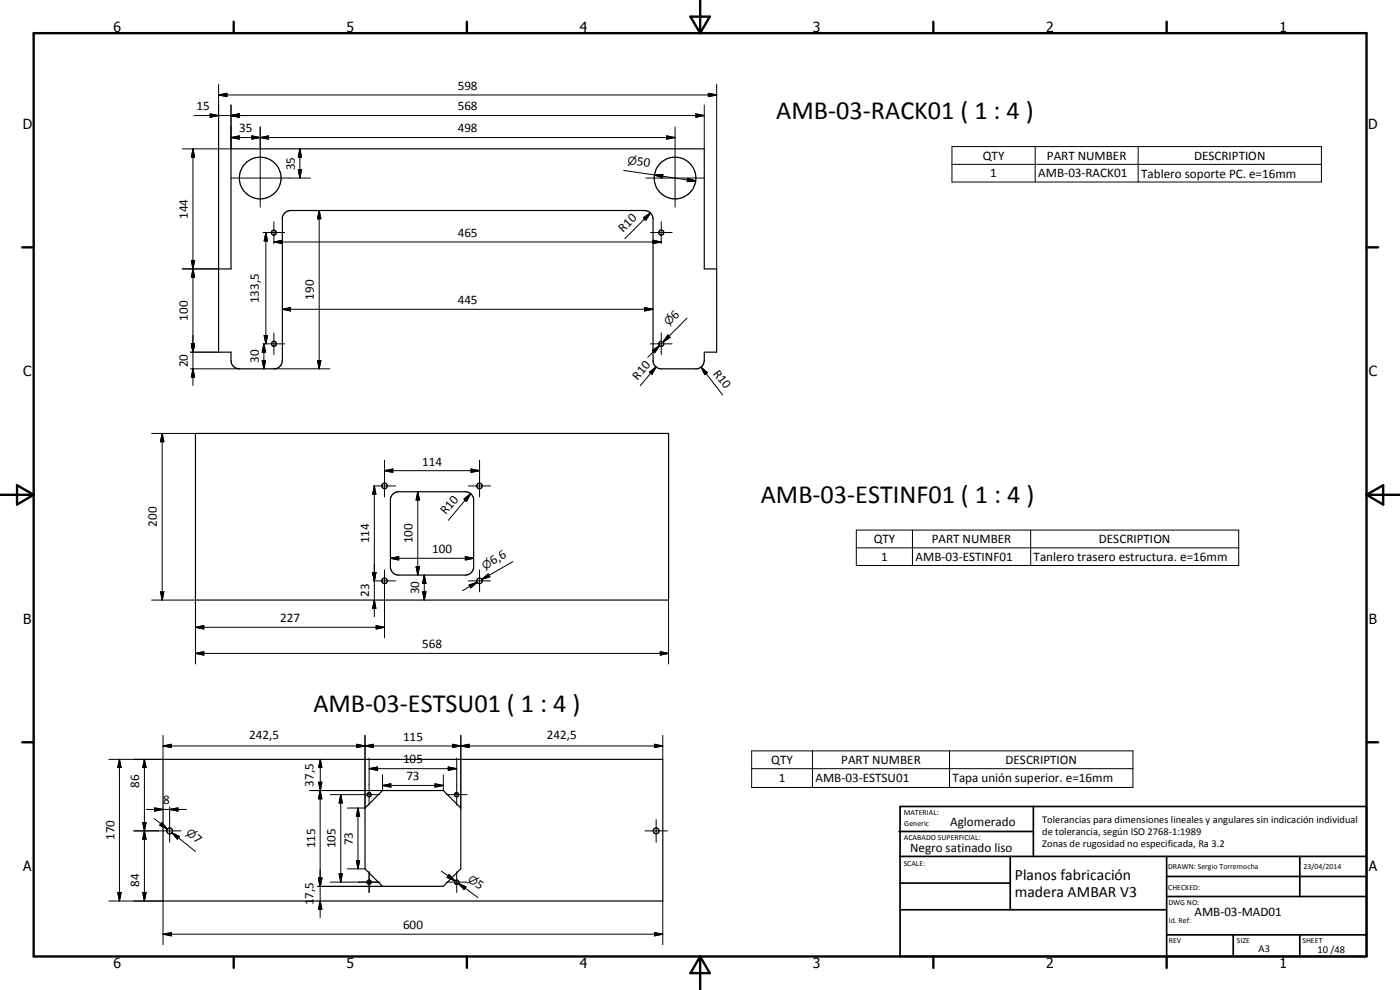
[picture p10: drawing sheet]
<svg xmlns="http://www.w3.org/2000/svg" width="420mm" height="297mm" viewBox="0 0 420 297" stroke-linecap="round" stroke-linejoin="round" font-family="sans-serif">
<g fill="none" stroke="#000" stroke-width=".35">
<path d="M69.3 44.7h142.1v36h3.7v25h-3.7v2.5a2.57 2.57 0 0 1-2.2 2.5h-11.1a2.54 2.54 0 0 1-2.1-2.2v-42.8a2.59 2.59 0 0 0-2.5-2.5h-106.3a2.58 2.58 0 0 0-2.5 2.1v42.9a2.57 2.57 0 0 1-2.1 2.5h-11.1a2.47 2.47 0 0 1-2.2-2.5v-2.5h-3.7v-25h3.7zM58.7 130h141.9v50h-141.9zM117.8 148.4l.8-.7 1.1-.2h19.9a2.47 2.47 0 0 1 2.5 2.2v20.7a2.47 2.47 0 0 1-2.5 2.2h-19.9a2.47 2.47 0 0 1-2.5-2.2v-20.7zM48.9 227.8h150v42.5h-150zM109.5 242.4l5.3-5.2h18.2l5.3 5.2v18.3l-5.3 5.2h-18.2l-5.3-5.2z"/>
<circle cx="78.1" cy="53.4" r="6.3"/>
<circle cx="202.6" cy="53.4" r="6.3"/>
<circle cx="82.2" cy="69.8" r=".75"/>
<circle cx="198.5" cy="69.8" r=".74"/>
<circle cx="82.2" cy="103.2" r=".76"/>
<circle cx="198.5" cy="103.2" r=".76"/>
<circle cx="115.4" cy="145.8" r=".83"/>
<circle cx="143.9" cy="145.8" r=".83"/>
<circle cx="115.4" cy="174.3" r=".83"/>
<circle cx="143.9" cy="174.3" r=".83"/>
<circle cx="110.8" cy="238.4" r=".63"/>
<circle cx="137" cy="238.4" r=".64"/>
<circle cx="50.9" cy="249.3" r=".87"/>
<circle cx="196.9" cy="249.3" r=".88"/>
<circle cx="110.8" cy="264.7" r=".63"/>
<circle cx="137" cy="264.7" r=".63"/>
</g>
<g fill="none" stroke="#000" stroke-width=".71">
<path d="M10.1 9.9h400v277.1h-400zM70.1 6.5v3.4M140.1 6.5v3.4M207.2 5h5.8l-2.9 4.9zM210.1 0v9.9M280.1 6.5v3.4M350.1 6.5v3.4M6.7 74.2h3.4M410.1 74.2h3.5M.1 148.5h10M5.1 145.6l5 2.9-5 2.9zM410.1 148.5h10"/>
<path d="M410.1 148.5l5-2.9v5.8zM6.7 222.7h3.4M410.1 222.7h3.5M70.1 287v3.4M140.1 287v3.4M210.1 287v10M210.1 287l2.9 5h-5.8zM280.1 287v3.4M350.1 287v3.4"/>
</g>
<g fill="none" stroke="#000" stroke-width=".51">
<path d="M269.8 249.5h40.3M270.1 242h140v45h-140zM270.1 257h140M303.2 257v16M310.1 242v15M350.1 257v30M390.1 257v12M270.1 265h33.1M270.1 273h80M350.1 269h60M350.1 263h60M350.1 280.5h60"/>
<path d="M370.1 280.5v6.5M390.1 280.5v6.5"/>
</g>
<g fill="none" stroke="#000" stroke-width=".3">
<path d="M58.2 34.7h153.2M63.1 34.2l2.5 .5-2.5 .5zM65.6 28.5l2.5-.5v1zM65.6 28.5h149.5M65.6 25.3v55.4h-10.9M69.3 34.7l2.5-.5v1zM69.3 31.5v13.2h-14.6M78.1 38.1v24M202.6 38.1v24M208.8 34.2l2.6 .5-2.6 .5zM211.4 31.5v13.2M212.6 28l2.5 .5-2.5 .5z"/>
<path d="M215.1 25.3v55.4M57.9 44.7l.5 2.5h-1zM57.9 44.7v71M69.3 41.3l2.5-.5v.9zM69.3 53.4h23.9M69.3 41.3h133.3M75.6 40.8l2.5 .5-2.5 .4zM78.1 41.3l2.5-.5v.9zM89.5 50.9h1l-.5 2.5zM90 44.7l.5 2.5h-1zM90 44.7v8.7M187.1 51.1l9.3 1.4"/>
<path d="M193.8 53.4h17.6M196.4 52.5l2.6-.1-.2 1zM196.4 52.5l12.4 1.8M200.1 40.8l2.5 .5-2.5 .4zM206.4 53.5l2.4 .8-2.6 .2zM285.7 44h110.9v10.6h-110.9zM285.7 49.3h110.9M310.7 44v10.6M341.6 44v10.6M57.4 78.1h1l-.5 2.6zM78.9 69.8h6.6M79.8 69.8l.5 2.5h-1z"/>
<path d="M79.8 69.8v33.4M82.2 72.6l2.5-.5v1zM82.2 66.5v6.5M82.2 72.6h116.2M95.8 63.2l.5 2.5h-1zM95.8 63.2v47.5M193.1 65.3l2.1-1.4-1.4 2.1zM193.5 65.7h.1M193.5 65.7l-6 5.9M195.2 69.8h6.5M195.2 63.9l-1.7 1.8M196 72.1l2.4 .5-2.4 .5z"/>
<path d="M198.4 66.5v6.5M57.9 80.7l.5 2.5h-1zM82.2 99.9v6.5M84.7 92.8l2.5-.5v1zM84.7 92.8h111.3M193.5 92.3l2.5 .5-2.5 .5zM198.4 99.9v6.5M206.2 95.4l-7.2 7.2M57.1 110.7h14.7M57.1 105.7h8.5M57.4 103.2h1l-.5 2.5zM57.9 110.7l.5 2.5h-1z"/>
<path d="M78.7 108.2h1l-.5 2.5zM78.9 103.2h6.6M79.2 103.2l.5 2.5h-1zM79.2 103.2v7.5M79.3 100.7h1l-.5 2.5zM82.2 110.7h16.8M95.3 108.2h1l-.5 2.5zM194.9 111.7l2-1.6-1.2 2.2zM195.2 103.2h6.5M195.8 105.1l2.1-1.4-1.4 2.1zM196.9 110.1l-4.8 5.6M197.9 103.7l-3.5 3.5"/>
<path d="M200.4 100.5l.7 .7-2.1 1.4zM200.7 100.9l-1.7 1.7M210.4 110.2l1.9 1.6-.8 .6zM210.4 110.2l6.5 8.3M45.5 130h13.2M48.7 130l.5 2.5h-1zM48.7 130v50M115.4 138v11.1M143.9 138v11.1M112.1 145.8h6.6M112.3 145.8l.5 2.5h-1zM112.3 145.8v39.2"/>
<path d="M115.4 141.2l2.5-.5v1zM115.4 141.2h28.5M125.4 147.5l.5 2.5h-1zM125.4 147.5v25.1M139.3 149.7l2-1.6-1.3 2.3zM139.6 150h.1M139.6 150l-5.1 6.1M140.6 145.8h6.6M141.3 148.1l-1.7 1.9M141.4 140.7l2.5 .5-2.5 .5zM257 159h114.8v10.7h-114.8zM273.8 159v10.7"/>
<path d="M309.3 159v10.7M48.2 177.5h1l-.5 2.5zM111.8 171.8h1l-.5 2.5zM112.1 174.3h6.6M115.4 171v20.4M117.2 167.5l2.5-.5v1zM117.2 167.5h24.9M124.9 170.1h1l-.5 2.5zM126.8 177.5h1l-.5 2.5zM127.3 172.6l.5 2.4h-1zM127.3 172.6v7.4M139.6 167l2.5 .5-2.5 .5z"/>
<path d="M140.6 174.3h6.6M140.8 175.5l2.4-.8-1.9 1.7zM143.2 174.7l-4.4 2.5M143.9 171v6.6M144.6 173.9l1.9-1.7 .5 .9zM146.8 172.6l-2.2 1.3M154 168.5l-9.4 5.4M257 164.4h114.8M45.5 180h13.2v19.2M58.7 196l2.5-.5v1.1zM58.7 188.2l2.5-.5v1zM58.7 196h141.9"/>
<path d="M58.7 188.2h56.7M112.3 180l.5 2.5h-1zM112.9 187.7l2.5 .5-2.5 .5zM198.2 195.5l2.4 .5-2.4 .6zM200.6 180v19.2M35.8 227.8l.6 2.5h-1.1zM35.8 227.8v42.5M43.3 227.8l.5 2.5h-1zM43.3 227.8v42.5M48.9 223.8l2.5-.5v1zM48.9 220.6v7.2h-16.2M48.9 223.8h150"/>
<path d="M92.9 237.2h17.8M95.6 234.7h1l-.5 2.5zM96.1 237.2l.5 2.5h-1zM96.1 227.8l.5 2.5h-1zM96.1 227.8v47.5M99.1 238.4h14.8M102.3 238.4l.4 2.5h-.9zM102.3 238.4v26.3M107 223.3l2.5 .5-2.5 .5zM109.5 223.8l2.5-.5v1zM109.5 220.6v17.7M109.5 238.5v3.9h-5.2"/>
<path d="M110.8 230.6l2.5-.5v1zM110.8 230.6h26.3M110.8 227.5v14.1M114.8 235.7l2.5-.5v1zM114.8 232.5v4.7h-3.9M114.8 235.7h18.2M130.5 235.2l2.5 .5-2.5 .5zM133 232.5v4.7M133.9 238.4h6.3M134.5 230.1l2.6 .5-2.6 .5zM135.8 223.3l2.5 .5-2.5 .5zM137.1 227.5v14.1"/>
<path d="M138.3 223.8l2.5-.5v1zM138.3 220.6v17.7M138.3 238.5v3.9M196.4 223.3l2.5 .5-2.5 .5zM198.9 220.6v7.2M225.6 225.3h114.4v11h-114.4zM225.6 230.6h114.4M243.8 225.3v11M285 225.3v11M40.2 249.3h14.1M42.8 246.8h1l-.5 2.5zM42.8 246.8l1 5h-1l1-5z"/>
<path d="M43.3 249.3l.5 2.5h-1zM43.9 242.9h12M46.3 245.7l3.9 3.1M46.4 242.4l2.5 .5-2.5 .5zM48.6 246.8l1.6 2-2.2-1.2zM50.9 242.9l2.5-.5v1zM50.9 242.1v10.6M51.6 249.9l2.3 1.1-.7 .8zM51.6 249.9l1.9 1.5M51.6 249.9l7.1 5.6M107 258.2h.9l-.5 2.5zM107.4 242.4l.5 2.5h-.9z"/>
<path d="M107.4 242.4v18.3M193.5 249.3h6.8M196.9 245.9v6.8M32.7 270.3h16.2v13.2M35.3 267.8h1.1l-.6 2.5zM42.8 267.8h1l-.5 2.5zM95.3 265.9h15.4M95.6 263.4h1l-.5 2.5zM96.1 270.3l.5 2.5h-1zM99.1 264.7h14.8M101.8 262.2h.9l-.4 2.5zM104.3 260.7h5.2"/>
<path d="M110.8 261.5v6.3M110.9 265.9h3.9M132.5 261.4l4.1 2.9M133.9 264.7h6.3M134.8 262.4l1.8 1.9-2.4-1zM137.1 261.5v6.3M137.6 265l2.3 1.1-.6 .8zM137.6 265l2 1.5M137.6 265l5.8 4.3M196.4 279.8l2.5 .5-2.5 .5zM198.9 270.3v13.2M48.9 280.3l2.5-.5v1z"/>
<path d="M48.9 280.3h150"/>
</g>
<g fill="#000">
<path d="M63.1 34.2l2.5 .5-2.5 .5zM65.6 28.5l2.5-.5v1zM69.3 34.7l2.5-.5v1zM208.8 34.2l2.6 .5-2.6 .5zM212.6 28l2.5 .5-2.5 .5zM57.9 44.7l.5 2.5h-1zM69.3 41.3l2.5-.5v.9zM75.6 40.8l2.5 .5-2.5 .4zM78.1 41.3l2.5-.5v.9zM89.5 50.9h1l-.5 2.5zM90 44.7l.5 2.5h-1zM196.4 52.5l2.6-.1-.2 1z"/>
<path d="M200.1 40.8l2.5 .5-2.5 .4zM206.4 53.5l2.4 .8-2.6 .2zM57.4 78.1h1l-.5 2.6zM79.8 69.8l.5 2.5h-1zM82.2 72.6l2.5-.5v1zM95.8 63.2l.5 2.5h-1zM193.1 65.3l2.1-1.4-1.4 2.1zM196 72.1l2.4 .5-2.4 .5zM57.9 80.7l.5 2.5h-1zM84.7 92.8l2.5-.5v1zM193.5 92.3l2.5 .5-2.5 .5zM57.4 103.2h1l-.5 2.5z"/>
<path d="M57.9 110.7l.5 2.5h-1zM78.7 108.2h1l-.5 2.5zM79.3 100.7h1l-.5 2.5zM79.2 103.2l.5 2.5h-1zM95.3 108.2h1l-.5 2.5zM194.9 111.7l2-1.6-1.2 2.2zM195.8 105.1l2.1-1.4-1.4 2.1zM200.4 100.5l.7 .7-2.1 1.4zM210.4 110.2l1.9 1.6-.8 .6zM48.7 130l.5 2.5h-1zM112.3 145.8l.5 2.5h-1zM115.4 141.2l2.5-.5v1z"/>
<path d="M125.4 147.5l.5 2.5h-1zM139.3 149.7l2-1.6-1.3 2.3zM141.4 140.7l2.5 .5-2.5 .5zM48.2 177.5h1l-.5 2.5zM111.8 171.8h1l-.5 2.5zM117.2 167.5l2.5-.5v1zM124.9 170.1h1l-.5 2.5zM126.8 177.5h1l-.5 2.5zM127.3 172.6l.5 2.4h-1zM139.6 167l2.5 .5-2.5 .5zM140.8 175.5l2.4-.8-1.9 1.7zM144.6 173.9l1.9-1.7 .5 .9z"/>
<path d="M58.7 196l2.5-.5v1.1zM58.7 188.2l2.5-.5v1zM112.3 180l.5 2.5h-1zM112.9 187.7l2.5 .5-2.5 .5zM198.2 195.5l2.4 .5-2.4 .6zM35.8 227.8l.6 2.5h-1.1zM43.3 227.8l.5 2.5h-1zM48.9 223.8l2.5-.5v1zM95.6 234.7h1l-.5 2.5zM96.1 237.2l.5 2.5h-1zM96.1 227.8l.5 2.5h-1zM107 223.3l2.5 .5-2.5 .5z"/>
<path d="M109.5 223.8l2.5-.5v1zM110.8 230.6l2.5-.5v1zM114.8 235.7l2.5-.5v1zM130.5 235.2l2.5 .5-2.5 .5zM134.5 230.1l2.6 .5-2.6 .5zM135.8 223.3l2.5 .5-2.5 .5zM138.3 223.8l2.5-.5v1zM196.4 223.3l2.5 .5-2.5 .5zM42.8 246.8h1l-.5 2.5zM43.3 249.3l.5 2.5h-1zM46.4 242.4l2.5 .5-2.5 .5zM48.6 246.8l1.6 2-2.2-1.2z"/>
<path d="M50.9 242.9l2.5-.5v1zM51.6 249.9l2.3 1.1-.7 .8zM102.3 238.4l.4 2.5h-.9zM107 258.2h.9l-.5 2.5zM107.4 242.4l.5 2.5h-.9zM35.3 267.8h1.1l-.6 2.5zM42.8 267.8h1l-.5 2.5zM48.9 280.3l2.5-.5v1zM95.6 263.4h1l-.5 2.5zM96.1 270.3l.5 2.5h-1zM101.8 262.2h.9l-.4 2.5zM134.8 262.4l1.8 1.9-2.4-1z"/>
<path d="M137.6 265l2.3 1.1-.6 .8zM196.4 279.8l2.5 .5-2.5 .5z"/>
</g>
<g font-size="7.9">
<text x="232.9" y="35.6">AMB-03-RACK01 ( 1 : 4 )</text>
<text x="228.3" y="150.9">AMB-03-ESTINF01 ( 1 : 4 )</text>
<text x="94.1" y="213.7">AMB-03-ESTSU01 ( 1 : 4 )</text>
</g>
<g font-size="4.7">
<text x="304.6" y="263.9">Planos fabricación</text>
<text x="304.6" y="269.3">madera AMBAR V3</text>
</g>
<g font-size="4.2">
<text x="34" y="9.6">6</text>
<text x="104" y="9.6">5</text>
<text x="174" y="9.6">4</text>
<text x="244" y="9.6">3</text>
<text x="314" y="9.6">2</text>
<text x="384" y="9.6">1</text>
<text x="6.8" y="38.7">D</text>
<text x="410.6" y="38.7">D</text>
<text x="7" y="112.9">C</text>
<text x="410.8" y="112.9">C</text>
<text x="7" y="187.1">B</text>
<text x="410.8" y="187.1">B</text>
<text x="7" y="261.4">A</text>
<text x="410.8" y="261.4">A</text>
<text x="34" y="290.4">6</text>
<text x="104" y="290.4">5</text>
<text x="174" y="290.4">4</text>
<text x="244" y="290.4">3</text>
<text x="314" y="290.4">2</text>
<text x="384" y="290.4">1</text>
</g>
<g font-size="3.9">
<text x="137.4" y="27">598</text>
<text x="59" y="33.1">15</text>
<text x="137.4" y="33.1">568</text>
<text x="71.7" y="39.7">35</text>
<text x="137.4" y="39.7">498</text>
<text x="295" y="47.9">QTY</text>
<text x="314.2" y="47.9">PART NUMBER</text>
<text x="358.3" y="47.9">DESCRIPTION</text>
<text x="88.5" y="51.1" transform="rotate(-90 88.5 51.1)">35</text>
<text x="191" y="49.6" transform="rotate(8 191 49.6)">50</text>
<text x="297.2" y="53.3">1</text>
<text x="311.6" y="53.3">AMB-03-RACK01</text>
<text x="342.5" y="53.3">Tablero soporte PC. e=16mm</text>
<text x="56.4" y="65.7" transform="rotate(-90 56.4 65.7)">144</text>
<text x="137.4" y="71.1">465</text>
<text x="187" y="70" transform="rotate(-45 187 70)">R10</text>
<text x="94.2" y="90" transform="rotate(-90 94.2 90)">190</text>
<text x="77.7" y="91" transform="rotate(-90 77.7 91)">133,5</text>
<text x="137.4" y="91.3">445</text>
<text x="202.8" y="95.9" transform="rotate(-45 202.8 95.9)">6</text>
<text x="56.4" y="96.2" transform="rotate(-90 56.4 96.2)">100</text>
<text x="56.4" y="110.2" transform="rotate(-90 56.4 110.2)">20</text>
<text x="77.7" y="108.9" transform="rotate(-90 77.7 108.9)">30</text>
<text x="213.9" y="112.1" transform="rotate(52 213.9 112.1)">R10</text>
<text x="191.5" y="114.2" transform="rotate(-50 191.5 114.2)">R10</text>
<text x="126.7" y="139.7">114</text>
<text x="133.8" y="154.6" transform="rotate(-50 133.8 154.6)">R10</text>
<text x="47.1" y="158" transform="rotate(-90 47.1 158)">200</text>
<text x="110.8" y="163.1" transform="rotate(-90 110.8 163.1)">114</text>
<text x="123.8" y="163.1" transform="rotate(-90 123.8 163.1)">100</text>
<text x="129.7" y="166">100</text>
<text x="262.2" y="163">QTY</text>
<text x="279.6" y="163">PART NUMBER</text>
<text x="329.8" y="163">DESCRIPTION</text>
<text x="147.9" y="169.5" transform="rotate(-30 147.9 169.5)">6,6</text>
<text x="264.4" y="168.3">1</text>
<text x="274.7" y="168.3">AMB-03-ESTINF01</text>
<text x="310.2" y="168.4">Tanlero trasero estructura. e=16mm</text>
<text x="110.8" y="179.2" transform="rotate(-90 110.8 179.2)">23</text>
<text x="125.8" y="178.3" transform="rotate(-90 125.8 178.3)">30</text>
<text x="84.1" y="186.7">227</text>
<text x="126.7" y="194.5">568</text>
<text x="74.8" y="221.7">242,5</text>
<text x="164.2" y="221.7">242,5</text>
<text x="121" y="222.2">115</text>
<text x="121" y="229.1">105</text>
<text x="231.5" y="229.2">QTY</text>
<text x="252.5" y="229.2">PART NUMBER</text>
<text x="301.7" y="229.2">DESCRIPTION</text>
<text x="41.8" y="236.3" transform="rotate(-90 41.8 236.3)">86</text>
<text x="94.1" y="236" transform="rotate(-90 94.1 236)">37,5</text>
<text x="122" y="234.1">73</text>
<text x="233.7" y="234.6">1</text>
<text x="244.7" y="234.6">AMB-03-ESTSU01</text>
<text x="285.9" y="234.6">Tapa unión superior. e=16mm</text>
<text x="49" y="241.3">8</text>
<text x="285.2" y="247.7">Aglomerado</text>
<text x="34.3" y="252.1" transform="rotate(-90 34.3 252.1)">170</text>
<text x="57.9" y="252.1" transform="rotate(39 57.9 252.1)">7</text>
<text x="94.6" y="254.6" transform="rotate(-90 94.6 254.6)">115</text>
<text x="100.7" y="254.6" transform="rotate(-90 100.7 254.6)">105</text>
<text x="105.9" y="253.6" transform="rotate(-90 105.9 253.6)">73</text>
<text x="273.1" y="255.7">Negro satinado liso</text>
<text x="41.8" y="266.1" transform="rotate(-90 41.8 266.1)">84</text>
<text x="94.1" y="269.6" transform="rotate(-90 94.1 269.6)">7,5</text>
<text x="142.5" y="265.9" transform="rotate(36 142.5 265.9)">5</text>
<text x="94.1" y="271.6" transform="rotate(-90 94.1 271.6)">1</text>
<text x="358.5" y="275">AMB-03-MAD01</text>
<text x="121" y="278.8">600</text>
</g>
<g font-size="3.3">
<text x="188.2" y="49.1" transform="rotate(8 188.2 49.1)">n</text>
<text x="200.8" y="97.9" transform="rotate(-45 200.8 97.9)">n</text>
<text x="145.5" y="170.9" transform="rotate(-30 145.5 170.9)">n</text>
<text x="55.7" y="250.4" transform="rotate(39 55.7 250.4)">n</text>
<text x="140.2" y="264.3" transform="rotate(36 140.2 264.3)">n</text>
</g>
<g font-size="3.1">
<text x="312.7" y="246.8">Tolerancias para dimensiones lineales y angulares sin indicación individual</text>
<text x="312.7" y="250.4">de tolerancia, según ISO 2768-1:1989</text>
<text x="312.7" y="254">Zonas de rugosidad no especificada, Ra 3.2</text>
<text x="377.7" y="285.6">A3</text>
<text x="395.4" y="285.9">10 /48</text>
</g>
<g font-size="2.4">
<text x="271.2" y="244.4">MATERIAL:</text>
<text x="271.3" y="252">ACABADO SUPERFICIAL:</text>
<text x="271.4" y="247.9">Generic</text>
<text x="271.2" y="259.7">SCALE:</text>
<text x="350.6" y="260.8">DRAWN: Sergio Torremocha</text>
<text x="391.2" y="260.6">23/04/2014</text>
<text x="350.6" y="267">CHECKED:</text>
<text x="350.6" y="271.4">DWG NO:</text>
<text x="350.8" y="276.9">Id. Ref:</text>
<text x="350.8" y="282.8">REV</text>
<text x="371.2" y="282.9">SIZE</text>
<text x="390.9" y="282.9">SHEET</text>
</g>
</svg>
